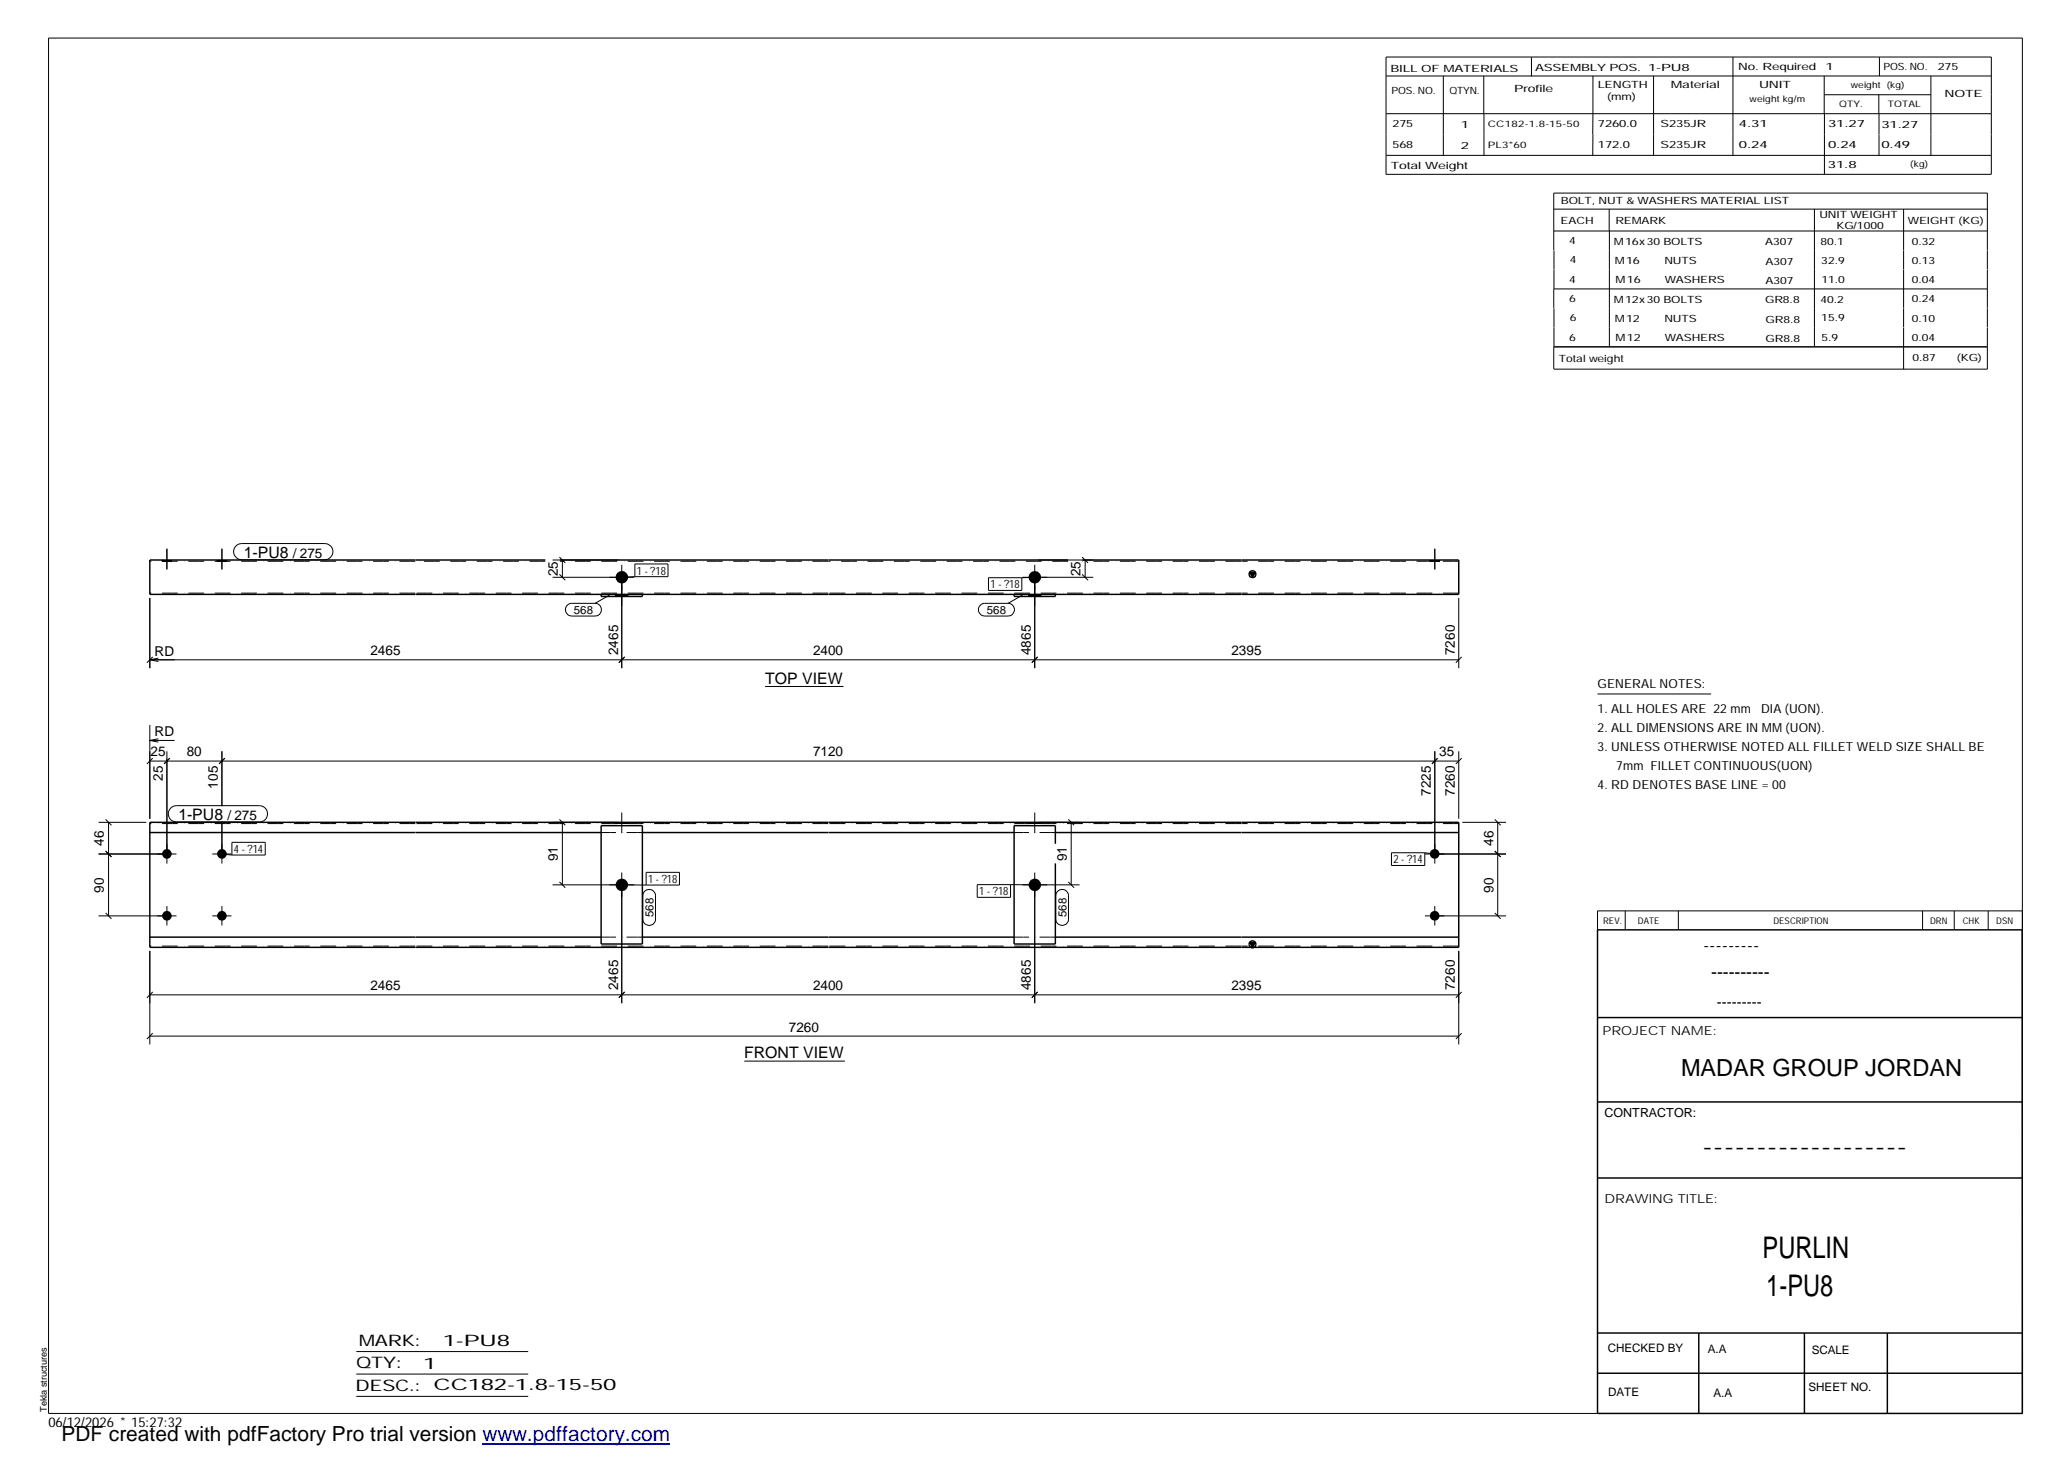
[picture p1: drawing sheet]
<svg xmlns="http://www.w3.org/2000/svg" width="420mm" height="297mm" viewBox="0 0 420 297" stroke-linecap="round" stroke-linejoin="round" font-family="sans-serif">
<g fill="none" stroke="#000" stroke-width=".2">
<path d="M9.9 7.7h401v279.5h-401zM281.6 11.6h123v23.8h-123zM281.6 15.4h123M293.2 15.4v16.2M301.5 15.4v7.7M311.1 11.6v3.9M323.6 15.4v16.2M336 15.4v16.2M352.1 11.6v20M370.6 15.4v7.7M370.7 19.2h21.6M381.7 19.2v3.9"/>
<path d="M381.8 11.6v3.8M392.3 15.4v16.2M281.6 23.1h123M281.6 31.6h123M301.5 23.1v8.5M370.7 23.1v12.3M381.8 23.1v8.5M315.7 46.9h88.1M315.7 50.8v-11.6h88.1v11.6M315.7 42.5h88.1M315.7 58.7v3.9M315.7 58.7h88.1"/>
<path d="M315.7 50.9v7.8M326.9 42.5v4.4M327 46.9v23.6M368.6 42.5v28M386.8 42.5v8.3M386.8 50.9v3.8M386.8 54.8v7.8M403.8 50.9v3.8M403.8 54.8v7.8M315.7 62.6v7.9M386.8 62.6v3.9M386.8 66.6v8.4"/>
<path d="M403.8 62.6v3.9M403.8 66.6v8.4h-88.1M403.8 70.5h-88.1v4.5M32.9 113.8v.2M33.9 111.5v4.2M34.9 113.8v.2M44.1 113.8v.2M45.1 111.5v4.2M46.1 113.8v.2M48 110.9l.5-.3 .6-.2h16.9a1.65 1.65 0 0 1 1.6 1.7 1.65 1.65 0 0 1-1.6 1.6h-16.9a1.65 1.65 0 0 1-1.5-1 1.65 1.65 0 0 1 .4-1.8zM112.3 117.3h16.6M112.3 113.8h13.3"/>
<path d="M113.7 116.7l1.2 1.2M113.7 113.2l1.2 1.2M114.3 113.8v3.5M126.3 114.8v20.9M129 114.6h6.7v2.6h-6.7zM129 117.2l-2.7 .1M200.8 117.4h6.8v2.6h-6.8zM207.7 117.3h14.4M210.2 114.8v20.9M210.2 117.3l-2.6 .1M210.9 113.8h11.2M219.8 116.7l1.3 1.2"/>
<path d="M219.8 113.2l1.3 1.2M220.5 113.8v3.5M290.5 113.8v.2M291.5 111.5v4.2M292.5 113.8v.2M30.4 121.5v14.2M30.4 134.1h266M30.4 134.1l1.8 .3M31 133.5l-1.2 1.1M32.2 133.7l-1.8 .4M115.4 122.8l.5-.2h5a1.29 1.29 0 0 1 1.3 1.3 1.29 1.29 0 0 1-1.3 1.3h-4.7a1.3 1.3 0 0 1-1.3-1 1.3 1.3 0 0 1 .5-1.4zM123.9 120.9l-3 1.7"/>
<path d="M125.1 120.8v.4M126.9 133.5l-1.2 1.1M127.6 120.8v.4M155.4 139.5h16M199.2 123l.6-.4h5a1.29 1.29 0 0 1 1.3 1.3 1.29 1.29 0 0 1-1.3 1.3h-4.7a1.29 1.29 0 0 1-1.2-.8 1.29 1.29 0 0 1 .3-1.4zM207.8 120.9l-3 1.7M209 120.8v.4M210.8 133.5l-1.2 1.1M211.5 120.8v.4M296.4 121.5v14.2M297 133.5l-1.2 1.1M30.4 147.3v19.1"/>
<path d="M30.4 154.6h266M30.4 150.4l1.8 .4M30.4 150.4h5.1M31 154l-1.2 1.2M32.2 150.1l-1.8 .3M33.9 152.6v22.9M34.5 154l-1.2 1.2M45.1 152.6v11.2M45.7 154l-1.2 1.2M291.5 152.6v22.9M292 154.1l-1.1 1.1M292.1 154l-1.1 1.1"/>
<path d="M296.4 152.6v13.8M297 154l-1.2 1.2M324.6 141h23M20 173.5h15.9M20 167.1h9.7M21.5 172.9l1.1 1.2M21.5 166.5l1.1 1.2M22.1 167.1v19M34.7 164.2l.5-.4 .6-.1h16.9a1.65 1.65 0 0 1 1.7 1.6 1.65 1.65 0 0 1-1.7 1.7h-16.9a1.63 1.63 0 0 1-1.5-1 1.63 1.63 0 0 1 .4-1.8zM43.1 173.5h3.9M45.1 166.9v8.6M45.1 173.5l2 .2"/>
<path d="M47.1 171.1h6.8v2.6h-6.8zM112.3 179.8h16.6M112.3 167.1h13.3M113.7 179.2l1.2 1.2M113.7 166.5l1.2 1.2M114.3 167.1v12.7M125.1 167.1v.2M126.3 165.1v4.2M126.3 177.3v26.5M126.3 179.8h5M127.6 167.1v.2M131.3 177.2h6.7v2.6h-6.7z"/>
<path d="M198.5 179.7h6.8v2.6h-6.8zM205.3 179.7l4.9 .1M207.7 179.8h11.6M209 167.1v.2M210.2 165.1v4.2M210.2 177.3v26.5M210.9 167.1h8.4M211.5 167.1v.2M217 179.2l1.2 1.2M217 166.5l1.2 1.2M217.6 167.1v12.7M282.7 173.3h6.8v2.5h-6.8z"/>
<path d="M289.5 173.3l2 .2M289.5 173.5h16.5M297.1 167.1h8.9M303.7 172.9l1.2 1.2M303.7 166.5l1.2 1.2M304.3 167.1v19M20 186.1h15.9M21.5 185.5l1.1 1.2M30.4 193.2v19M33.9 184.1v3.9M43.1 186.1h3.9M45.1 184.1v3.9"/>
<path d="M131 181.1a1.28 1.28 0 0 1 1.4-.3 1.28 1.28 0 0 1 .8 1.2v4.7a1.29 1.29 0 0 1-1.3 1.3 1.29 1.29 0 0 1-1.3-1.3v-4.7l.1-.5zM214.9 181.1a1.28 1.28 0 0 1 1.4-.3 1.28 1.28 0 0 1 .8 1.2v4.7a1.29 1.29 0 0 1-1.3 1.3 1.29 1.29 0 0 1-1.3-1.3v-4.7l.1-.5zM289.5 186.1h16.5M291.5 184.1v3.9M296.4 193.2v19M303.7 185.5l1.2 1.2M330.2 185.1v3.8M341 185.1v3.8M390.6 185.1v3.8M397 185.1v3.8M403.9 185.1v3.8M410.9 185.1h-86.3v3.8"/>
<path d="M30.4 210.5h266M30.4 202.1h266M31 209.9l-1.2 1.2M31 201.5l-1.2 1.2M126.9 201.5l-1.2 1.2M151.2 215.6h20.5M210.8 201.5l-1.2 1.2M297 209.9l-1.2 1.2M297 201.5l-1.2 1.2M72.4 274.6h34.9M72.4 279.2h34.9M72.4 283.7h34.9"/>
</g>
<path d="M125.1 167.2h2.5M209 167.2h2.5" fill="none" stroke="#000" stroke-width=".25"/>
<g fill="#000">
<path d="M253.9 116.3h1.1l-.5 1zM253.9 191.5h1.1l-.5 1z"/>
<path d="M32.9 113.8h2v.2h-2z" fill-rule="evenodd"/>
<path d="M32.9 113.8h2v.2h-2z" fill-rule="evenodd"/>
<path d="M44.1 113.8h2v.2h-2z" fill-rule="evenodd"/>
<path d="M44.1 113.8h2v.2h-2z" fill-rule="evenodd"/>
<path d="M290.5 113.8h2v.2h-2z" fill-rule="evenodd"/>
<path d="M290.5 113.8h2v.2h-2z" fill-rule="evenodd"/>
<circle cx="126.3" cy="117.3" r="1.25"/>
<circle cx="210.2" cy="117.3" r="1.25"/>
<circle cx="33.9" cy="173.5" r=".99"/>
<circle cx="45.1" cy="173.5" r=".99"/>
<circle cx="126.3" cy="179.8" r="1.26"/>
<circle cx="210.2" cy="179.8" r="1.26"/>
<circle cx="291.5" cy="173.5" r=".99"/>
<circle cx="33.9" cy="186.1" r=".99"/>
<circle cx="45.1" cy="186.1" r=".99"/>
<circle cx="291.5" cy="186.1" r=".99"/>
</g>
<g fill="none" stroke="#000" stroke-width=".3">
<path d="M110.8 113.8h-80.4v7h266v-7h-76.5M113.7 113.8h103.3M253.9 116.3h1.1l-.5 1zM122.1 120.8v.4h8.4v-.4M206 120.8v.4h8.4v-.4M30.4 167.1h266v25.4h-266zM30.4 169.1h91.7M122.1 167.8h8.4v24h-8.4zM130.5 169.1h75.5M214.4 169.1h82M214.4 171.4v-3.6h-8.4v24h8.4v-16.4M30.4 190.4h91.7"/>
<path d="M130.5 190.4h75.5M214.4 190.4h82M253.9 191.5h1.1l-.5 1zM324.6 188.9h86.2l.1 98.3h-86.3zM324.6 206.7h86.3M324.6 239.3h86.3M324.6 223.9h86.3M324.6 270.8h86.3M324.6 279h86.3M345.1 270.8v16.4M366.6 270.8v16.4M383.5 270.8v16.4"/>
<circle cx="254.5" cy="116.7" r=".7"/>
<circle cx="254.5" cy="191.9" r=".68"/>
</g>
<g fill="none" stroke="#000" stroke-width=".2" stroke-dasharray="1.1 0 2.1 .7 0 1.4" stroke-linecap="butt">
<path d="M84.4 114h-54M110.8 114h-26.4M168.3 114h-54.6M217 114h-48.7M252.2 114h-32.3M296.4 114h-44.2M84.4 120.5h-54M122.1 120.8h8.4M168.3 120.5h-83.9M206 120.8h8.4M252.2 120.5h-83.9M296.4 120.5h-44.2"/>
<path d="M84.4 167.3h-54M130.5 169.1h-8.4M168.3 167.3h-83.9M214.4 169.1h-8.4M252.2 167.3h-83.9M296.4 167.3h-44.2M84.4 192.2h-54M130.5 190.4h-8.4M168.3 192.2h-83.9M214.4 190.4h-8.4M252.2 192.2h-83.9M296.4 192.2h-44.2"/>
</g>
<path d="M125.1 121h2.5M209 121h2.5" fill="none" stroke="#000" stroke-width=".42"/>
<path d="M98 293.3h38.2" fill="none" stroke="#00f" stroke-width=".3"/>
<g font-size="6.1">
<text x="358.1" y="255.5">PURLIN</text>
<text x="358.9" y="263.3">1-PU8</text>
</g>
<text font-size="4.8" x="341.5" y="218.6">MADAR GROUP JORDAN</text>
<text font-size="4.2" x="12.5" y="292.7">PDF created with pdfFactory Pro trial version www.pdffactory.com</text>
<g font-size="3.6">
<text x="346.1" y="193.2">---------</text>
<text x="347.7" y="198.6">----------</text>
<text x="345.8" y="234.2">-------------------</text>
</g>
<g font-size="3.2">
<text x="49.5" y="113.3">1-PU8</text>
<text x="155.4" y="138.9">TOP VIEW</text>
<text x="36.2" y="166.6">1-PU8</text>
<text x="151.2" y="215">FRONT VIEW</text>
<text x="72.9" y="273.5">MARK:</text>
<text x="90" y="273.5">1-PU8</text>
<text x="72.4" y="278">QTY:</text>
<text x="86" y="278.1">1</text>
<text x="72.2" y="282.6">DESC.:</text>
<text x="88.1" y="282.4">CC182-1.8-15-50</text>
</g>
<text font-size="3" x="348.8" y="204.5">---------</text>
<g font-size="2.8">
<text x="59.5" y="113.3">/ 275</text>
<text x="113.4" y="117.1" transform="rotate(-90 113.4 117.1)">25</text>
<text x="219.5" y="117.1" transform="rotate(-90 219.5 117.1)">25</text>
<text x="31.4" y="133.2">RD</text>
<text x="75.3" y="133.1">2465</text>
<text x="125.6" y="133.1" transform="rotate(-90 125.6 133.1)">2465</text>
<text x="165.2" y="133.1">2400</text>
<text x="209.5" y="133.1" transform="rotate(-90 209.5 133.1)">4865</text>
<text x="250.2" y="133.1">2395</text>
<text x="295.6" y="133.1" transform="rotate(-90 295.6 133.1)">7260</text>
<text x="31.4" y="149.6">RD</text>
<text x="30.6" y="153.7">25</text>
<text x="37.9" y="153.7">80</text>
<text x="165.2" y="153.7">7120</text>
<text x="292.4" y="153.7">35</text>
<text x="33.1" y="158.7" transform="rotate(-90 33.1 158.7)">25</text>
<text x="44.3" y="160.2" transform="rotate(-90 44.3 160.2)">105</text>
<text x="290.7" y="161.7" transform="rotate(-90 290.7 161.7)">7225</text>
<text x="295.6" y="161.7" transform="rotate(-90 295.6 161.7)">7260</text>
<text x="46.2" y="166.6">/ 275</text>
<text x="21.1" y="171.8" transform="rotate(-90 21.1 171.8)">46</text>
<text x="303.4" y="171.8" transform="rotate(-90 303.4 171.8)">46</text>
<text x="113.4" y="175" transform="rotate(-90 113.4 175)">91</text>
<text x="216.7" y="175" transform="rotate(-90 216.7 175)">91</text>
<text x="21.1" y="181.3" transform="rotate(-90 21.1 181.3)">90</text>
<text x="303.4" y="181.3" transform="rotate(-90 303.4 181.3)">90</text>
<text x="75.3" y="201.2">2465</text>
<text x="125.6" y="201.2" transform="rotate(-90 125.6 201.2)">2465</text>
<text x="165.2" y="201.2">2400</text>
<text x="209.5" y="201.2" transform="rotate(-90 209.5 201.2)">4865</text>
<text x="250.2" y="201.2">2395</text>
<text x="295.6" y="201.2" transform="rotate(-90 295.6 201.2)">7260</text>
<text x="160.3" y="209.6">7260</text>
<text x="9.8" y="290">06/12/2026 * 15:27:32</text>
</g>
<g font-size="2.5">
<text x="324.6" y="139.9">GENERAL NOTES:</text>
<text x="324.6" y="148.7">2. ALL DIMENSIONS ARE IN MM (UON).</text>
<text x="324.6" y="144.9">1. ALL HOLES ARE 22 mm</text>
<text x="357.8" y="144.9">DIA (UON).</text>
<text x="324.6" y="152.5">3. UNLESS OTHERWISE NOTED ALL FILLET WELD SIZE SHALL BE</text>
<text x="324.6" y="160.2">4. RD DENOTES BASE LINE = 00</text>
<text x="328.4" y="156.4">7mm FILLET CONTINUOUS(UON)</text>
<text x="325.6" y="210.3">PROJECT NAME:</text>
<text x="326" y="226.9">CONTRACTOR:</text>
<text x="326" y="244.4">DRAWING TITLE:</text>
</g>
<g font-size="2.4">
<text x="326.7" y="274.7">CHECKED BY</text>
<text x="347" y="275">A.A</text>
<text x="368.1" y="275.1">SCALE</text>
<text x="326.7" y="283.6">DATE</text>
<text x="348.1" y="283.9">A.A</text>
<text x="367.5" y="282.6">SHEET NO.</text>
</g>
<g font-size="2.3">
<text x="129.4" y="116.7">1 - ?18</text>
<text x="201.3" y="119.5">1 - ?18</text>
<text x="116.6" y="124.7">568</text>
<text x="200.5" y="124.7">568</text>
<text x="47.5" y="173.3">4 - ?14</text>
<text x="131.7" y="179.4">1 - ?18</text>
<text x="283.1" y="175.4">2 - ?14</text>
<text x="199" y="181.9">1 - ?18</text>
<text x="132.8" y="186.3" transform="rotate(-90 132.8 186.3)">568</text>
<text x="216.7" y="186.3" transform="rotate(-90 216.7 186.3)">568</text>
</g>
<g font-size="2">
<text x="282.5" y="14.6">BILL OF MATERIALS</text>
<text x="311.9" y="14.4">ASSEMBLY POS.</text>
<text x="324.6" y="17.9">LENGTH</text>
<text x="334.9" y="14.4">1-PU8</text>
<text x="339.5" y="17.9">Material</text>
<text x="353.1" y="14.2">No. Required</text>
<text x="357.4" y="17.9">UNIT</text>
<text x="370.9" y="14.2">1</text>
<text x="382.7" y="14.2">POS. NO.</text>
<text x="393.7" y="14.3">275</text>
<text x="282.7" y="19.1">POS. NO.</text>
<text x="294.5" y="19">QTYN.</text>
<text x="307.6" y="18.7">Profile</text>
<text x="326.5" y="20.4">(mm)</text>
<text x="395.1" y="19.6">NOTE</text>
<text x="282.9" y="25.8">275</text>
<text x="296.8" y="26">1</text>
<text x="324.7" y="25.9">7260.0</text>
<text x="337.4" y="25.9">S235JR</text>
<text x="353.3" y="25.9">4.31</text>
<text x="371.4" y="25.9">31.27</text>
<text x="382.3" y="25.9">31.27</text>
<text x="282.6" y="34.4">Total Weight</text>
<text x="282.9" y="30">568</text>
<text x="296.8" y="30.2">2</text>
<text x="324.7" y="30.1">172.0</text>
<text x="337.4" y="30.1">S235JR</text>
<text x="353.3" y="30.1">0.24</text>
<text x="371.4" y="34.2">31.8</text>
<text x="371.4" y="30.1">0.24</text>
<text x="382.3" y="30.2">0.49</text>
<text x="317.1" y="41.5">BOLT, NUT &amp; WASHERS MATERIAL LIST</text>
<text x="317.1" y="45.5">EACH</text>
<text x="328.2" y="45.5">REMARK</text>
<text x="369.7" y="44.3">UNIT WEIGHT</text>
<text x="373.1" y="46.5">KG/1000</text>
<text x="387.6" y="45.4">WEIGHT (KG)</text>
<text x="318.8" y="49.6">4</text>
<text x="318.9" y="53.5">4</text>
<text x="327.9" y="49.8">M16x30 BOLTS</text>
<text x="328.1" y="53.6">M16</text>
<text x="338.2" y="53.6">NUTS</text>
<text x="358.6" y="49.9">A307</text>
<text x="358.7" y="53.8">A307</text>
<text x="369.9" y="49.8">80.1</text>
<text x="370" y="53.5">32.9</text>
<text x="388.4" y="49.7">0.32</text>
<text x="388.4" y="53.6">0.13</text>
<text x="318.8" y="57.6">4</text>
<text x="328.3" y="57.6">M16</text>
<text x="338.2" y="57.6">WASHERS</text>
<text x="358.7" y="57.7">A307</text>
<text x="370.1" y="57.4">11.0</text>
<text x="388.4" y="57.5">0.04</text>
<text x="318.8" y="61.4">6</text>
<text x="318.9" y="65.2">6</text>
<text x="327.9" y="61.6">M12x30 BOLTS</text>
<text x="328.1" y="65.3">M12</text>
<text x="338.2" y="65.4">NUTS</text>
<text x="358.6" y="61.6">GR8.8</text>
<text x="358.7" y="65.6">GR8.8</text>
<text x="369.9" y="61.5">40.2</text>
<text x="370" y="65.3">15.9</text>
<text x="388.4" y="61.5">0.24</text>
<text x="388.4" y="65.4">0.10</text>
<text x="318.8" y="69.3">6</text>
<text x="328.3" y="69.3">M12</text>
<text x="338.2" y="69.3">WASHERS</text>
<text x="358.7" y="69.5">GR8.8</text>
<text x="370.1" y="69.2">5.9</text>
<text x="388.4" y="69.3">0.04</text>
<text x="316.7" y="73.5">Total weight</text>
<text x="388.6" y="73.3">0.87</text>
<text x="397.6" y="73.3">(KG)</text>
</g>
<g font-size="1.9">
<text x="325.7" y="187.8">REV.</text>
<text x="332.8" y="187.6">DATE</text>
<text x="360.3" y="187.7">DESCRIPTION</text>
<text x="392.1" y="187.6">DRN</text>
<text x="398.8" y="187.6">CHK</text>
<text x="405.6" y="187.7">DSN</text>
<text x="9.5" y="286.8" transform="rotate(-90 9.5 286.8)">Tekla structures</text>
</g>
<g font-size="1.8">
<text x="376" y="17.9">weight (kg)</text>
<text x="355.5" y="20.7">weight kg/m</text>
<text x="373.6" y="21.7">QTY.</text>
<text x="383.5" y="21.8">TOTAL</text>
<text x="302.3" y="25.9">CC182-1.8-15-50</text>
<text x="302.3" y="30.1">PL3*60</text>
<text x="388.1" y="34">(kg)</text>
</g>
</svg>
